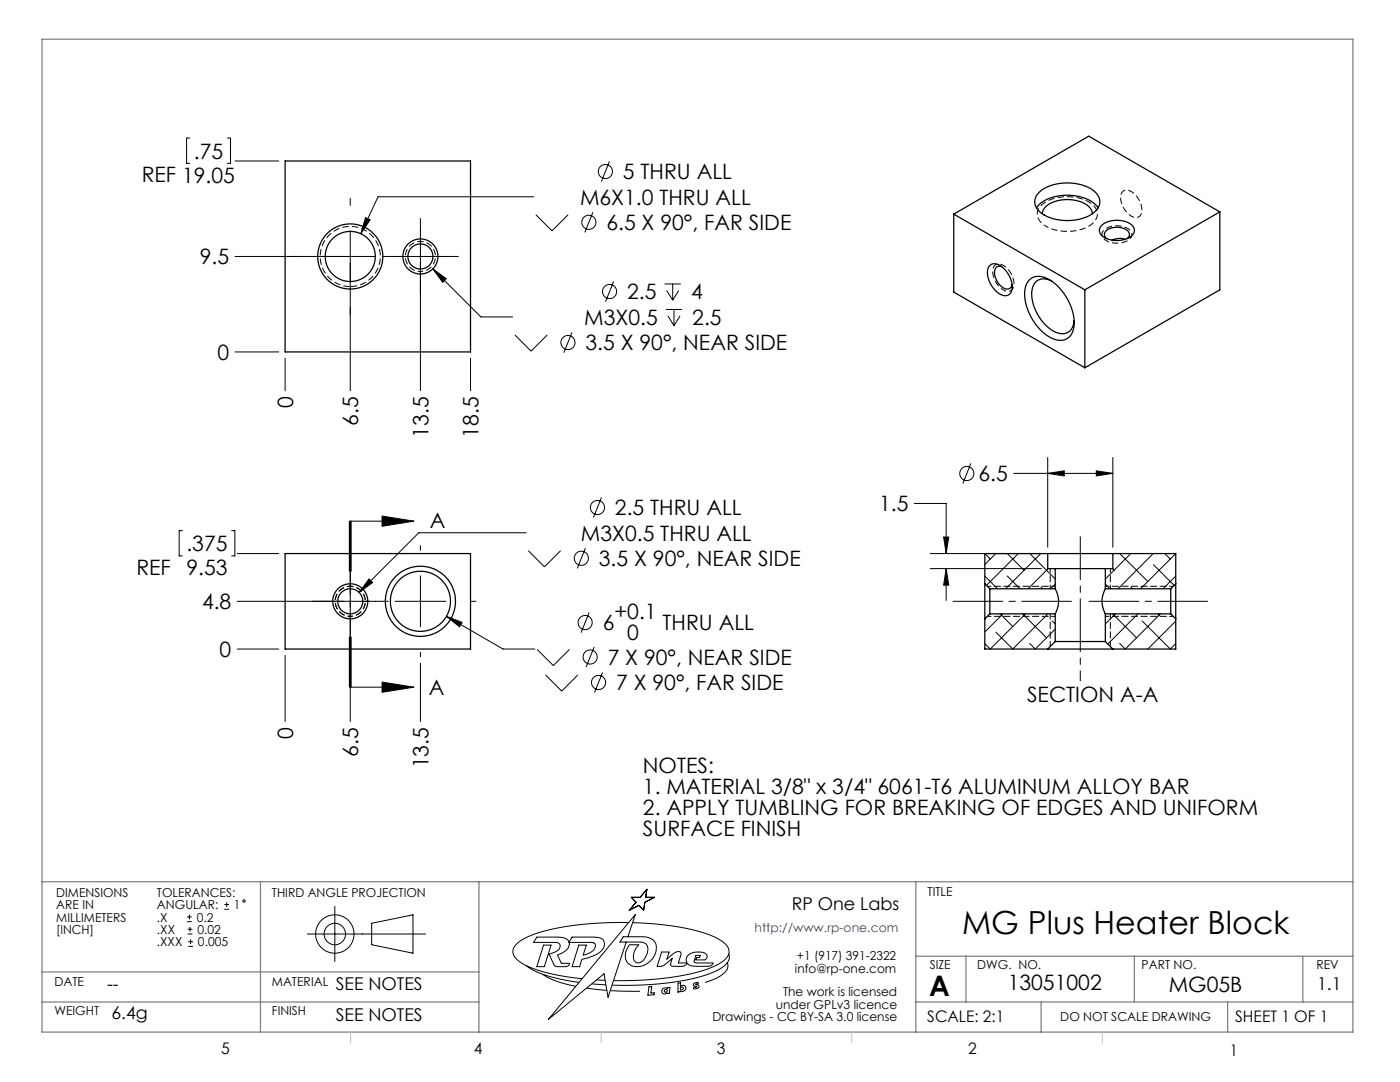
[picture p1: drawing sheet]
<svg xmlns="http://www.w3.org/2000/svg" width="279mm" height="216mm" viewBox="0 0 279 216" stroke-linecap="round" stroke-linejoin="round" font-family="sans-serif">
<g fill="none" stroke="#000" stroke-width=".2">
<path d="M37.9 27.6h-.7v5h.7M45.4 27.6h.6v5h-.6M46.9 32.1h8.7M69.9 39.6v1.4M106.5 39.3h-31.1l-3.4 7.3M121.6 32.2l-1.6 4M46.9 51.2h28.1M69.9 46.1v31.9M72.9 43.4l1 .5-1.9 2.7zM76.3 51.2h15.2M83.9 43.6v34.4M86.4 53.6l2.7 2-.7 .7z"/>
<path d="M86.4 53.6l9.6 9.6h6.3M106.9 42.8l3.3 3.3 3.2-3.3M118.3 42.3l-1.6 4.1M122.5 56.2l-1.7 4M132.6 56.7h3.3M133 58l1.3 1.9M134.3 56.7v3.2M135.5 58l-1.2 1.9M46.9 70.2h8.7M56.9 71.5v6.5M93.9 71.5v6.5M102.8 66.8l3.2 3.3 3.2-3.3"/>
<path d="M114.2 66.3l-1.7 4.1M132.9 61.8h3.2M133.3 63l1.2 2M134.5 61.8v3.2M135.7 63l-1.2 2M120 99.2l-1.6 4.1M193.8 92.5l-1.7 4M202.3 94.5h19.8M209.1 94.5l3.3-.5v1zM209.1 91.3v17.9M218.8 94l3.3 .5-3.3 .5zM222.1 91.3v17.9"/>
<path d="M36.4 105.9h-.6v5h.6M46.2 105.9h.7v5h-.7M47.4 120h30.1M47.4 110.5h8.2M69.7 104v10M70.1 104v10M73.6 115.5l.8 .7-2.7 2zM76.3 103l6.3 1-6.3 1zM78.8 120h10.2M82.6 104h-12.7v40M83.9 108.9v.9M83.9 114.9v10.2"/>
<path d="M94.1 120h.9M105 106.3h-21.4l-11.9 11.9M105.4 109.9l3.3 3.2 3.2-3.2M116.8 109.4l-1.6 4M182.5 100.5h6.3v10M185.7 110.5h22.1M185.7 113.5h22.1M188.3 107.2h1l-.5 3.3zM188.8 113.5l.5 3.3h-1zM188.8 113.5v6.3M196.5 114.9l2.6 2.6M196.5 110.5l1.1 1"/>
<path d="M198.7 110.5l-2.2 2.1M201 114.9l2.6 2.6M201 110.5l3.4 3.3M203.2 110.5l-6.3 6.3M205.5 110.5l5.1 5M207.7 110.5l-7 7M207.7 117.2l.4 .3M209.2 113.5l-4 4M210.6 116.5l-.9 1M220.6 116.5l.9 1M222 113.5l.3 .3M223.5 110.5l5.6 5.5"/>
<path d="M225.7 110.5l-5.1 5M225.7 117.2l.3 .3M230.2 110.5l-7.1 7M230.2 112.7l4.1 4.1M232.5 110.5l1.1 1M234.6 110.5l-7 7M234.6 114.9l-2.5 2.6M47.4 129.5h8.2M56.9 130.8v13.2M69.7 127.1v10M69.9 137.1h12.7M70.1 127.1v10z"/>
<path d="M76.3 136.1l6.3 1-6.3 1zM83.9 132.3v11.7M83.9 130.1v1M89.1 123l3.1 1.2-.5 .9zM89.1 123l11.3 6.5h6.4M107.2 129.6l3.2 3.2 3.2-3.2M108.9 134.7l3.2 3.2 3.2-3.2M117.6 122.2l-1.6 4M118.6 129.1l-1.6 4M120.3 134.2l-1.7 4M199.6 122.5l2.5 2.5M200.2 122.5l-3.7 3.6"/>
<path d="M204.1 122.5l4.8 4.8M204.7 122.5l-7.1 7-1.1-1.1M209.1 122.5l-7 7-3.3-3.4M210 123.9l.6 .6M210.6 125.5l-4 4-1.1-1.1M222 122.5l4.8 4.8M222.6 122.5l-2 2M227.1 122.5l-6 6M227.9 123.9l5.7 5.6 1-1.1M231 122.5l.3 .3M231.6 122.5l-7 7-1.1-1.1M234.6 123.9l-5.5 5.6"/>
<path d="M126 179.1h1.8l1.3-1.6-.2 1.6h1.7l-1.9 .9-.3 1.6-.9-.9-1.9 .9 1.3-1.6zM37.3 183.9h1M37.3 183h1M37.5 186.4h.9M37.5 185.4h.9M37.6 188.8h.9M37.6 187.9h.9M37.8 182.5v.9M37.9 185v.9M38 187.4v1M44.8 181.4h.9M44.8 180.5h.9"/>
<path d="M45.2 180v1M61.3 186.4h23.7M66.8 180.9v11M74.2 184.2l8.2-1.7v7.7l-8.2-1.7zM105 192.7a19.7 19.7 0 0 0 8.8 3.1l1.8 .2M108.2 194.4a16.2 16.2 0 0 0 6.7 2.4M108.5 188.6h1.5l-1.4 4.3h-1.5zM113.6 188a1.96 1.96 0 0 0-2.2-1h-4.3l-.6 1h4.3a.85 .85 0 0 1 1 .8 1.73 1.73 0 0 1-1.5 1.3l-.7 .3 .8 1.8a.79 .79 0 0 0 .8 .7h1.6a.8 .8 0 0 0 .9-.7h-1.7l-.7-1.6a3 3 0 0 0 2.3-2.2v-.4M114.2 187h4.3a1.69 1.69 0 0 1 2.2 1.4 2.64 2.64 0 0 1-1.8 2.1l-1.4 .6-1.4 .3-.4 1.5h-1.5l1.3-4.3h1.5l-.6 2a2.88 2.88 0 0 0 2.4-1.9 .76 .76 0 0 0-1-.7h-4.3zM117 197.2l4.1 .4M118.1 196.3l2.8 .2M119 195.5l1.8 .1"/>
<path d="M121.8 197.7l5.9 .1M124.4 186.9h3.8a2.34 2.34 0 0 1 2.8 2.2 3.9 3.9 0 0 1-5 3.6 2.38 2.38 0 0 1-.7-3.8l.3-.4h1.9a2.85 2.85 0 0 0-.9 3.2 1.29 1.29 0 0 0 2.2-.6 2.26 2.26 0 0 0 .1-2.8l-.5-.3h-.5h-4.2zM125.3 186.9l1.5-4.4-17.3 20.9 11-9.1 .8 4.7 3.7-11M125.5 184.1a55.8 55.8 0 0 0-19.4 2.5 6 6 0 0 0-3.7 2.8 2.59 2.59 0 0 0 1.7 2.8 31.2 31.2 0 0 0 12.1 3.1M126.2 184.1a45.9 45.9 0 0 1 16.5 2.9 3.9 3.9 0 0 1 2.8 2.9 3.9 3.9 0 0 1-2.7 2.8 44.4 44.4 0 0 1-16.4 2.9l-4 .1M129.5 196.9h.6l-.2 1.2h.7l-.1 .4-1.2 .1zM132 190h1.5l-.4 1.4 1.9-1.5h.5l.3 .1 .1 .5-.5 1.6h1.7a1.06 1.06 0 0 1-1 .7l-2.2-.1-.1-.4 .4-1.1-2 1.6h-1.1zM132.2 197.4l.5-.3 .5 .2v-.2l.5-.1-.1 1.2-.5 .1v-.2a.59 .59 0 0 1-.8 .1 .59 .59 0 0 1-.1-.8zM135.3 196.2l.5-.1v.8a.63 .63 0 0 1 1.1 0 .63 .63 0 0 1-.6 .9l-.5-.1v.2l-.5 .1zM136.4 197.2a.3 .3 0 0 0-.4-.3 .3 .3 0 0 0-.2 .4 .3 .3 0 0 0 .4 .2l.2-.3M137.1 190.8a3.2 3.2 0 0 1 3.9-.4l.1 .4-.1 .4-.3 .3h-1.8l.1-.4h.6l.2-.5h-.9l-.3 1.4 .5 .1h3.2a1.02 1.02 0 0 1-1 .7l-3.2-.1a1.2 1.2 0 0 1-1-1.9zM138.5 196.3l.4-.2h.5l-.1 .2h-.3l-.1 .2a.43 .43 0 0 1 .4 .1 .43 .43 0 0 1 .1 .5l-.4 .2h-.6l.1-.3h.4l.2-.1-.1-.1a.4 .4 0 0 1-.5-.1 .4 .4 0 0 1 0-.4z"/>
<path d="M145.1 192.1a1.58 1.58 0 0 1-.5 2 10.2 10.2 0 0 1-3.9 1.9M145.4 190.3a2.32 2.32 0 0 1-1.4 2.8 28.8 28.8 0 0 1-11.7 3.1 73.7 73.7 0 0 1-10.2 .4"/>
<circle cx="120.8" cy="34.2" r="1.41"/>
<circle cx="117.5" cy="44.4" r="1.41"/>
<circle cx="121.7" cy="58.2" r="1.41"/>
<circle cx="113.3" cy="68.4" r="1.41"/>
<circle cx="193" cy="94.5" r="1.41"/>
<circle cx="116" cy="111.4" r="1.41"/>
<circle cx="119.2" cy="101.3" r="1.41"/>
<circle cx="116.8" cy="124.2" r="1.41"/>
<circle cx="117.8" cy="131.1" r="1.41"/>
<circle cx="119.5" cy="136.2" r="1.41"/>
<circle cx="48.7" cy="179.8" r=".24"/>
<circle cx="66.8" cy="186.4" r="2.14"/>
<circle cx="66.8" cy="186.4" r="3.8"/>
<circle cx="132.8" cy="197.7" r=".32"/>
</g>
<path d="M83.9 54.2a3 3 0 0 1-2.6-4.5 3 3 0 0 1 5.1-.2 3 3 0 0 1-2.2 4.7h-.3M200.2 57.9a4.2 4.2 0 0 1-1.9-4.6 1.4 1.4 0 0 1 2.3-.1 4.1 4.1 0 0 1 1.5 4.4 1.28 1.28 0 0 1-1.9 .3M208.8 45.2a2.51 2.51 0 0 1-1.2-4 8.3 8.3 0 0 1 7.9-1.6 4.1 4.1 0 0 1 3.5 3 3.5 3.5 0 0 1-2.8 3.1 9.5 9.5 0 0 1-7.4-.5M220.8 48a1.33 1.33 0 0 1-.9-1.3 1.33 1.33 0 0 1 1.1-1.2 4.1 4.1 0 0 1 4.8 .8 1.53 1.53 0 0 1-1.4 2 4.8 4.8 0 0 1-3.6-.3M225.8 43.1a1.33 1.33 0 0 0 1.6 .1 1.33 1.33 0 0 0 .5-1.5 4.1 4.1 0 0 0-3.1-3.8 1.53 1.53 0 0 0-1.1 2.2 4.8 4.8 0 0 0 2.1 3M69.9 123a3 3 0 0 1-2.6-4.4 3 3 0 0 1 5.1-.3 3 3 0 0 1-2.2 4.7h-.3M69.9 123a3 3 0 0 0 2.6-4.4 3 3 0 0 0-5.1-.3 3 3 0 0 0 2.3 4.7h.2" fill="none" stroke="#000" stroke-width=".2" stroke-dasharray="1.3 .6" stroke-dashoffset=".7" stroke-linecap="butt"/>
<path d="M69.9 57.2a6 6 0 0 1-5.3-8.9 6 6 0 0 1 10.4-.3 6 6 0 0 1-4.7 9.2h-.4" fill="none" stroke="#000" stroke-width=".2" stroke-dasharray="1.3 .6" stroke-dashoffset="-.1" stroke-linecap="butt"/>
<path d="M69.9 104v33.1" fill="none" stroke="#000" stroke-width=".2" stroke-dasharray="6.3 1.3 1.3 1.3" stroke-dashoffset="1.9"/>
<path d="M213.8 120h-23.6M217.4 120h23.6" fill="none" stroke="#000" stroke-width=".2" stroke-dasharray="15.2 1.3 1.3 1.3" stroke-dashoffset="5.3"/>
<path d="M215.6 135.9v-7.9" fill="none" stroke="#000" stroke-width=".2" stroke-dasharray="15.2 1.3 1.3 1.3" stroke-dashoffset="13.2"/>
<path d="M215.6 128v-20.9" fill="none" stroke="#000" stroke-width=".2" stroke-dasharray="15.2 1.3 1.3 1.3" stroke-dashoffset="6.7"/>
<g fill="none" stroke="#808080" stroke-width=".25">
<path d="M8.4 7.8h261.6v198.1h-261.6zM8.4 175.9h261.6M52 175.9v30M95.6 175.9v30M182.8 175.9v30M8.4 199.9h87.2M8.4 193.9h87.2M182.8 199.9h87.2M182.8 190.8h87.2M192.8 190.8v9.1M207.8 199.9v6M226.4 190.8v9.1"/>
<path d="M245 199.9v6M260 190.8v9.1"/>
</g>
<path d="M70 205.9v2.2M120 205.9v2.2M170 205.9v2.2M220 205.9v2.2" fill="none" stroke="#c0c0c0" stroke-width=".2"/>
<path d="M197 117h13.6M209.6 113.5v4M221.6 113.5v4M234.1 117h-13.5M197 123h13.6M234.1 123h-13.5" fill="none" stroke="#000" stroke-width=".2" stroke-dasharray="1.3 .6" stroke-dashoffset=".5"/>
<path d="M209.6 122.5v6.5M221.6 122.5v6.5" fill="none" stroke="#000" stroke-width=".2" stroke-dasharray="1.3 .6" stroke-dashoffset=".2"/>
<g fill="#000">
<path d="M73.6 115.5l-1.9 2.7 2.7-2zM89.1 123l2.6 2.1 .5-.9zM72.9 43.4l-.9 3.2 1.9-2.7zM86.4 53.6l2 2.7 .7-.7zM209.1 94.5l3.3-.5v1zM218.8 94l3.3 .5-3.3 .5zM188.3 107.2h1l-.5 3.3zM188.8 113.5l.5 3.3h-1z"/>
<path d="M76.3 103l6.3 1-6.3 1zM76.3 136.1l6.3 1-6.3 1z"/>
</g>
<g fill="none" stroke="#000" stroke-width=".25">
<path d="M56.9 32.1h37v38.1h-37zM207.4 38.4a9.4 9.4 0 0 1 11.3 0 2.63 2.63 0 0 1-.8 4.4 9.7 9.7 0 0 1-10.4-.6 2.48 2.48 0 0 1-.1-3.8zM190.3 42.7v15.6l26.2 15.1M190.3 42.7l26.2 15.1M197.5 53a1.93 1.93 0 0 1 2.7 .5 4.7 4.7 0 0 1 1.6 4.8 1.6 1.6 0 0 1-2.6 .2 4.7 4.7 0 0 1-1.9-5.3zM199.9 53.2a1.09 1.09 0 0 0-1.2 .2 1.09 1.09 0 0 0-.2 1.2 3.3 3.3 0 0 0 2.7 3.1l.5-.3 .3-.6M205.3 55.9a3.3 3.3 0 0 1 4.5 .1 10.5 10.5 0 0 1 4.5 9.6 2.81 2.81 0 0 1-4.5 1.8 10.4 10.4 0 0 1-5.2-9.9l.4-1zM206.9 41.5a7.7 7.7 0 0 1 6.9-2.5 6.8 6.8 0 0 1 5.3 2.5M208 42.7a3.3 3.3 0 0 1 3-2.6 6.7 6.7 0 0 1 6.6 1.5l.4 1.1M209.8 56a2.48 2.48 0 0 0-2.7-.1 2.48 2.48 0 0 0-1.2 2.4 8.8 8.8 0 0 0 5.4 8.2 2.41 2.41 0 0 0 3.1-2.5M216.5 57.8v15.6M219.8 45a4.9 4.9 0 0 1 6.3 .2 1.53 1.53 0 0 1-.9 2.3 4.9 4.9 0 0 1-5.6-.8 1.28 1.28 0 0 1 .2-1.7z"/>
<path d="M220.8 47.6a1.07 1.07 0 0 1-.4-1.1 1.07 1.07 0 0 1 .9-.8 3.4 3.4 0 0 1 4 .7 .98 .98 0 0 1-.3 1.2M224.5 47.8a3.4 3.4 0 0 0-2.6 .1M243.4 42.3l-26.9 15.5M243.4 42.3v15.5l-26.9 15.6M243.4 42.3l-26.1-15.1-27 15.5M56.9 110.5h37v19h-37zM196.5 116.5v7M196.5 116.5l1 1M197.5 117.5v5M197.5 117.5h13.1M209.1 110.5h13M209.1 110.5h-12.6v6"/>
<path d="M209.1 110.5v3h1.5M210.6 117.5a5 5 0 0 1 0 5M210.6 113.5h10M210.6 113.5v4M220.6 117.5a5 5 0 0 0 0 5M220.6 117.5h13M220.6 113.5v4M222.1 110.5h12.5v6M222.1 110.5v3h-1.5M233.6 117.5v5M234.6 116.5v7M234.6 116.5l-1 1"/>
<path d="M196.5 123.5v6h12.6M197.5 122.5h13.1M197.5 122.5l-1 1M209.1 129.5h13M210.6 128h10M210.6 122.5v5.5M210.6 128l-1.5 1.5M220.6 122.5h13M220.6 122.5v5.5M220.6 128l1.5 1.5M233.6 122.5l1 1M234.6 123.5v6h-12.5"/>
<circle cx="69.9" cy="51.2" r="5"/>
<circle cx="69.9" cy="51.2" r="6.5"/>
<circle cx="83.9" cy="51.2" r="2.5"/>
<circle cx="83.9" cy="51.2" r="3.5"/>
<circle cx="69.9" cy="120" r="2.5"/>
<circle cx="69.9" cy="120" r="3.5"/>
<circle cx="83.9" cy="120" r="6"/>
<circle cx="83.9" cy="120" r="7"/>
</g>
<text font-size="6.3" x="192" y="186.4">MG Plus Heater Block</text>
<text font-size="5.6" x="185.4" y="198.7">A</text>
<g font-size="4.2">
<text x="38.7" y="31.7">.75</text>
<text x="124.3" y="35.8">5 THRU ALL</text>
<text x="28.3" y="36.4">REF 19.05</text>
<text x="115.8" y="40.9">M6X1.0 THRU ALL</text>
<text x="121" y="45.9">6.5 X 90°, FAR SIDE</text>
<text x="39.9" y="52.8">9.5</text>
<text x="125.2" y="59.7">2.5</text>
<text x="137.9" y="59.7">4</text>
<text x="116.6" y="64.8">M3X0.5</text>
<text x="138.2" y="64.8">2.5</text>
<text x="43.4" y="71.8">0</text>
<text x="116.8" y="69.9">3.5 X 90°, NEAR SIDE</text>
<text x="58.5" y="81.5" transform="rotate(-90 58.5 81.5)">0</text>
<text x="71.5" y="85" transform="rotate(-90 71.5 85)">6.5</text>
<text x="85.5" y="87.3" transform="rotate(-90 85.5 87.3)">13.5</text>
<text x="95.5" y="87.3" transform="rotate(-90 95.5 87.3)">18.5</text>
<text x="195.3" y="96">6.5</text>
<text x="85.8" y="105.5">A</text>
<text x="115.9" y="107.9">M3X0.5 THRU ALL</text>
<text x="122.7" y="102.8">2.5 THRU ALL</text>
<text x="175.4" y="102.1">1.5</text>
<text x="37.2" y="110">.375</text>
<text x="119.5" y="112.9">3.5 X 90°, NEAR SIDE</text>
<text x="27.2" y="114.7">REF</text>
<text x="37.2" y="114.8">9.53</text>
<text x="40.3" y="121.6">4.8</text>
<text x="120.3" y="125.8">6</text>
<text x="122.6" y="123.5">+0.1</text>
<text x="132.2" y="125.8">THRU ALL</text>
<text x="43.8" y="131.1">0</text>
<text x="125.2" y="127.6">0</text>
<text x="121.3" y="132.6">7 X 90°, NEAR SIDE</text>
<text x="123" y="137.7">7 X 90°, FAR SIDE</text>
<text x="85.6" y="138.6">A</text>
<text x="205" y="140.1">SECTION A-A</text>
<text x="58.5" y="147.5" transform="rotate(-90 58.5 147.5)">0</text>
<text x="71.5" y="151" transform="rotate(-90 71.5 151)">6.5</text>
<text x="85.5" y="153.3" transform="rotate(-90 85.5 153.3)">13.5</text>
<text x="128.3" y="154.2">NOTES:</text>
<text x="128.3" y="158.4">1. MATERIAL 3/8&quot; x 3/4&quot; 6061-T6 ALUMINUM ALLOY BAR</text>
<text x="128.3" y="162.6">2. APPLY TUMBLING FOR BREAKING OF EDGES AND UNIFORM</text>
<text x="128.3" y="166.7">SURFACE FINISH</text>
<text x="201.1" y="197.5">13051002</text>
<text x="233.2" y="198">MG05B</text>
</g>
<g font-size="3.5">
<text x="158" y="181.5">RP One Labs</text>
<text x="21.4" y="197.6">--</text>
<text x="67" y="197.6">SEE NOTES</text>
<text x="262.9" y="197.5">1.1</text>
<text x="22.2" y="203.3">6.4g</text>
<text x="67" y="203.7">SEE NOTES</text>
</g>
<g font-size="3.2">
<text x="185.1" y="203.9">SCALE: 2:1</text>
<text x="246.5" y="203.9">SHEET 1 OF 1</text>
<text x="44.2" y="210.4">5</text>
<text x="94.6" y="210.3">4</text>
<text x="143.1" y="210.4">3</text>
<text x="193.2" y="210.3">2</text>
<text x="245.4" y="210.6">1</text>
</g>
<g font-size="2.5">
<text x="11.2" y="179">DIMENSIONS</text>
<text x="31.3" y="179">TOLERANCES:</text>
<text x="54.3" y="179">THIRD ANGLE PROJECTION</text>
<text x="185.1" y="178.9">TITLE</text>
<text x="11.2" y="181.4">ARE IN</text>
<text x="11.2" y="183.9">MILLIMETERS</text>
<text x="31.3" y="183.9">.X</text>
<text x="31.3" y="181.4">ANGULAR:</text>
<text x="39.3" y="183.9">0.2</text>
<text x="46.7" y="181.4">1</text>
<text x="11.2" y="186.4">[INCH]</text>
<text x="31.3" y="186.4">.XX</text>
<text x="31.3" y="188.8">.XXX</text>
<text x="39.4" y="186.4">0.02</text>
<text x="39.5" y="188.8">0.005</text>
<text x="159" y="191.6">+1 (917) 391-2322</text>
<text x="10.9" y="196.7">DATE</text>
<text x="54.3" y="196.7">MATERIAL</text>
<text x="158.6" y="194.1">info@rp-one.com</text>
<text x="185.5" y="193.4">SIZE</text>
<text x="195" y="193.3">DWG. NO.</text>
<text x="227.8" y="193.4">PART NO.</text>
<text x="262.7" y="193.3">REV</text>
<text x="10.9" y="202.6">WEIGHT</text>
<text x="54.3" y="202.6">FINISH</text>
<text x="142.2" y="203.7">Drawings - CC BY-SA 3.0 license</text>
<text x="154.8" y="201.3">under GPLv3 licence</text>
<text x="156.3" y="198.8">The work is licensed</text>
<text x="211.6" y="203.7">DO NOT SCALE DRAWING</text>
</g>
<text font-size="2.5" fill="#00f" x="150.6" y="186">http://www.rp-one.com</text>
</svg>
